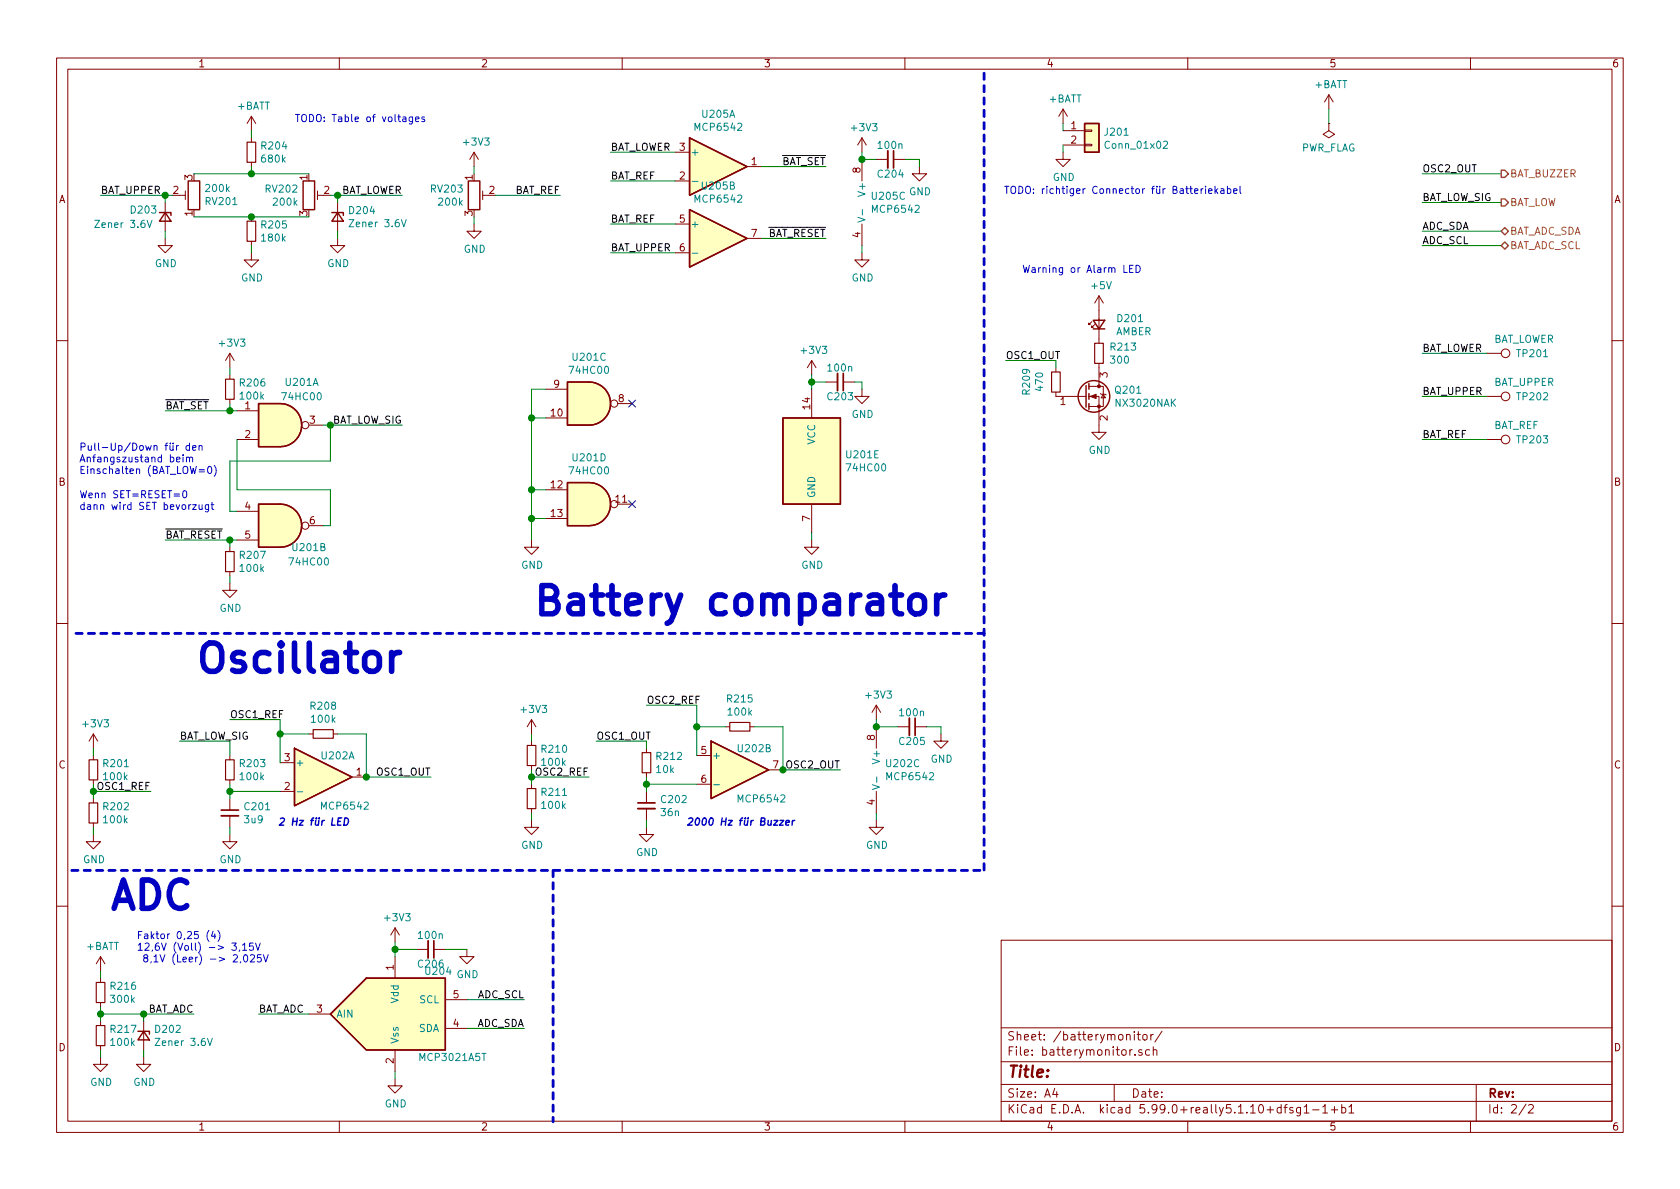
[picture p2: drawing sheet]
<svg xmlns="http://www.w3.org/2000/svg" width="297mm" height="210mm" viewBox="0 0 297 210" stroke-linecap="round" stroke-linejoin="round" font-family="sans-serif">
<g fill="none" stroke="#840000" stroke-width=".18">
<path d="M10 10.3h277v189.9h-277zM12 12.2h273v186.1h-273zM60 10.3v1.9M110 10.3v1.9M160 10.3v1.9M188 19.3l-.8 1.3M188 19.3v2.5M188 19.3l.7 1.3M210 10.3v1.9M234.9 16.8l-.7 1.2M234.9 16.8v2.5M234.9 16.8l.8 1.2"/>
<path d="M260 10.3v1.9M29.2 35.8v5.1M31.7 34.5h1.1M32.8 33.8v1.5M44.4 20.6l-.7 1.2M44.4 20.6v2.5M44.4 24.4v.7M44.4 28.7v.8M44.4 38.3v.8M44.4 20.6l.8 1.2M56.1 34.5h1M56.1 33.8v1.5"/>
<path d="M59.7 35.8v5.1M83.8 39.6v1.3h1.3l-1.3 1.3-1.3-1.3h1.3M83.8 26.9l-.7 1.3M83.8 26.9v2.6M83.8 26.9l.8 1.3M85.3 34.5h1.1M85.3 33.8v1.5M119.4 32h2.5M119.4 26.9h2.5M119.4 39.6h2.5M132.1 29.5h2.5M152.4 24.4v2.5"/>
<path d="M152.4 28.2v3.8M152.4 39.6v3.8M152.4 24.4l-.8 1.2M152.4 24.4l.8 1.2M154.9 28.2h2.1M158 28.2h2M162.6 29.5v1.2h1.2l-1.2 1.3-1.3-1.3h1.3M188 26.9v1.3h1.2l-1.2 1.3-1.3-1.3h1.3M188 23.1h3.8M188 25.6h3.8M191.8 25.5h1.2v.3h-1.2zM191.8 23h1.2v.2h-1.2z"/>
<path d="M234.9 21.8v1.3l1.1 .6-1.1 .7-1-.7 1-.6M234.9 21.8h.1M29.2 42.2v1.2h1.3l-1.3 1.3-1.3-1.3h1.3M44.4 44.7v1.3h1.3l-1.3 1.2-1.2-1.2h1.2M44.4 42.7v.7M59.7 42.2v1.2h1.3l-1.3 1.3-1.3-1.3h1.3M119.4 44.7h2.5M132.1 42.2h2.5M152.4 44.7v1.3h1.3l-1.3 1.2-1.3-1.2h1.3M193 56.9l-.5 .5v-.3v.3h.3M193.5 57.4l-.5 .5v-.2v.2h.3M194.3 52.3v8.4"/>
<path d="M194.3 52.3l-.8 1.3M194.3 52.3l.8 1.3M10 60.2h2M40.6 62.5v2.5M40.6 66.3v.8M40.6 70.6v.8M40.6 62.5l-.7 1.2M40.6 62.5l.8 1.2M41.9 72.6h3.8M41.9 77.7h3.8M54.6 75.2h2.5M96.5 73.9h3.8"/>
<path d="M96.5 68.8h3.8M109.2 71.4h2.6M143.5 63.7l-.8 1.3M143.5 63.7v2.6M143.5 68.8v5.1M143.5 63.7l.8 1.3M146 67.6h2.1M149.1 67.6h2M152.4 68.8v1.3h1.3l-1.3 1.3-1.3-1.3h1.3M186.7 69.3v.8h5.3M186.7 65v.8M192.5 70.1h1.8v6.3h1.3l-1.3 1.3-1.3-1.3h1.3"/>
<path d="M192.5 68.3h2.6v3.6h-2.6M194.3 64.3v4M194.6 69.6l.1 .1h.8l.1 .1M195.1 69.7l.4 .7h-.8zM262.9 70.1h2.5M262.9 77.7h2.5M262.9 62.5h2.5M285 60.2h2M40.6 96.8v.7M41.9 90.4h3.8M41.9 95.5h3.8M54.6 93h2.5"/>
<path d="M94 95.5v1.3h1.2l-1.2 1.2-1.3-1.2h1.3M96.5 86.6h3.8M96.5 91.7h3.8M109.2 89.1h2.6M143.5 95.5v1.3h1.3l-1.3 1.2-1.3-1.2h1.3M143.5 89.1v5.1M10 110.3h2M40.6 103.1v1.3h1.3l-1.3 1.3-1.2-1.3h1.2M40.6 101.1v.7M285 110.3h2M16.5 129.8l-.8 1.3M16.5 129.8v2.5"/>
<path d="M16.5 133.6v.8M16.5 137.9v.8M16.5 129.8l.8 1.3M40.6 133.6v.8M40.6 137.9v.8M49.5 139.9h2.6M49.5 134.9h2.6M54.6 129.8h.8M58.9 129.8h.8M62.2 137.4h2.6M94 127.2v2.6M94 131.1v.7"/>
<path d="M94 135.4v.7M94 138.7v.7M94 127.2l-.8 1.3M94 127.2l.7 1.3M114.3 132.3v.8M114.3 136.6v.8M114.3 139.9v2.1M123.2 133.6h2.5M123.2 138.7h2.5M128.3 128.5h.7M132.6 128.5h.7M135.9 136.1h2.5"/>
<path d="M154.9 124.7l-.7 1.3M154.9 124.7v2.5M154.9 128.5v3.8M154.9 139.9v3.9M154.9 124.7l.8 1.3M158.7 128.5h2.1M161.8 128.5h2M166.4 129.8v1.3h1.2l-1.2 1.2-1.3-1.2h1.3M16.5 147.6v1.2h1.3l-1.3 1.3-1.3-1.3h1.3M16.5 141.2v.8M16.5 145.5v.8M40.6 147.6v1.2h1.3l-1.3 1.3-1.2-1.3h1.2"/>
<path d="M40.6 141.2v2.1M40.6 144.3v2M94 145v1.3h1.2l-1.2 1.3-1.3-1.3h1.3M94 143v.8M114.3 146.3v1.3h1.3l-1.3 1.2-1.3-1.2h1.3M114.3 143v2M154.9 145v1.3h1.3l-1.3 1.3-1.2-1.3h1.2M10 160.2h2M17.8 169.2v2.5M17.8 173v.7M17.8 177.3v.7M17.8 169.2l-.8 1.2"/>
<path d="M17.8 169.2l.7 1.2M54.6 179.3h3.8M69.8 164.1v2.5M69.8 169.2v3.8M69.8 164.1l-.7 1.2M69.8 164.1l.8 1.2M73.7 167.9h2M76.7 167.9h2M78.7 176.8h3.8M82.5 167.9v1.3h1.3l-1.3 1.2-1.2-1.2h1.2M177 166.3h108v32h-108zM285 160.2h2"/>
<path d="M17.8 186.9v1.3h1.2l-1.2 1.3-1.3-1.3h1.3M17.8 180.6v.8M17.8 184.9v.8M25.4 186.9v1.3h1.3l-1.3 1.3-1.3-1.3h1.3M25.4 180.6v5.1M60 198.3v1.9M69.8 190.7v1.3h1.3l-1.3 1.3-1.2-1.3h1.2M69.8 185.7v3.8M78.7 181.9h3.8M110 198.3v1.9M160 198.3v1.9M177 194.8h108"/>
<path d="M177 191.8h108M177 187.8h108M177 181.8h108M186.5 192.5l-.4 1h1M186.8 193v1M197 191.8v3M200.6 182.4v.2M200.6 182.9v1M200.7 186.5v.1M201 182.9h.6M201.3 182.4v1.3l.3 .2M201.9 185.7a.37 .37 0 0 0-.6 .1l.1 .2 .5 .2 .1 .1-.2 .3-.5-.1"/>
<path d="M202.1 183.1l.2-.2 .5 .2v.7l-.3 .1-.4-.1zM203.3 185.7l-.5-.1-.3 .3 .1 .6 .2 .1 .5-.1M203.5 182.9v1M203.9 185.7h.1a.37 .37 0 0 1 .5 .1v.8M203.9 182.9l-.3 .1-.1 .2M203.9 185.1v1.5M205.5 182.3l-1.3 2M210 198.3v1.9M227 195.8h.6M227.6 195.3l-.4 .2v1.3M228.6 195.9a.37 .37 0 0 0-.6 .1l.1 .3 .5 .1 .1 .1-.3 .3-.4-.1M229.9 195.8v1.2l-.2 .3h-.4"/>
<path d="M229.9 195.9l-.4-.1-.3 .3 .1 .6 .2 .1 .4-.1M230.6 195.8l.4-.5v1.5M230.6 196.8h.8M232.1 196.3h1.1M233.9 195.8l.4-.5v1.5M233.9 196.8h.8M235.4 196.3h1.1M235.9 195.7v1.1M237.2 195.9l.4-.1 .3 .3v.6l-.3 .1-.4-.1M237.2 195.3v1.5M238.5 195.8l.4-.5v1.5M238.5 196.8h.9"/>
<path d="M260 198.3v1.9M261 191.8v6.5M269.8 195.2l-1.2 2M270.3 195.5l.2-.2h.3l.3 .5-.9 1h.9"/>
<circle cx="54" cy="75.2" r=".63"/>
<circle cx="108.6" cy="71.4" r=".63"/>
<circle cx="266.2" cy="77.7" r=".76"/>
<circle cx="266.2" cy="70.1" r=".76"/>
<circle cx="266.2" cy="62.5" r=".76"/>
<circle cx="54" cy="93" r=".63"/>
<circle cx="108.6" cy="89.1" r=".63"/>
</g>
<path d="M157 26.7v3M148.1 66v3.1M160.8 127v3M39.1 144.3h3.1M112.8 143h3M75.7 166.4v3" fill="none" stroke="#840000" stroke-width=".33"/>
<path d="M158 26.7v3M149.1 66v3.1M161.8 127v3M39.1 143.3h3.1M112.8 142h3M76.7 166.4v3" fill="none" stroke="#840000" stroke-width=".3"/>
<g fill="none" stroke="#840000" stroke-width=".25">
<path d="M28.2 37.6h2v.5M29.2 37.6l1 1.5h-2zM33.3 32h2v5.1h-2zM53.6 32h2v5.1h-2zM58.7 37.6h2v.5M59.7 37.6l1 1.5h-2zM82.8 32h2v5.1h-2zM121.9 24.4l10.2 5.1-10.2 5zM121.9 37.1l10.2 5.1-10.2 5zM191.8 21.8h2.5v5.1h-2.5zM193.3 56.6h2l-1 1.6zM193.3 58.2h2"/>
<path d="M45.7 71.4h3.8a3.8 3.8 0 0 1 3.8 3.8 3.8 3.8 0 0 1-3.8 3.8h-3.8zM100.3 67.6h3.8a3.8 3.8 0 0 1 3.8 3.8 3.8 3.8 0 0 1-3.8 3.8h-3.8zM138.4 73.9h10.2v15.2h-10.2zM192 68.2v3.8M192.5 67.8v1M192.5 69.6v1M192.5 71.4v1M45.7 89.1h3.8a3.8 3.8 0 0 1 3.8 3.9 3.8 3.8 0 0 1-3.8 3.8h-3.8zM100.3 85.3h3.8a3.8 3.8 0 0 1 3.8 3.8 3.8 3.8 0 0 1-3.8 3.9h-3.8zM52.1 132.3l10.1 5.1-10.1 5.1zM125.7 131.1l10.2 5-10.2 5.1zM64.8 173h13.9v12.7h-13.9l-6.4-6.4z"/>
<path d="M24.4 182.4h2v.5M25.4 182.4l1 1.5h-2z"/>
<circle cx="193.4" cy="70.1" r="2.79"/>
</g>
<g fill="none" stroke="#840000" stroke-width=".2">
<path d="M43.7 39.1h1.5v3.6h-1.5zM43.7 25.1h1.5v3.6h-1.5zM39.9 67.1h1.5v3.5h-1.5zM185.9 65.8h1.6v3.5h-1.6zM193.5 60.7h1.6v3.6h-1.6zM39.9 97.5h1.5v3.6h-1.5zM15.7 134.4h1.6v3.5h-1.6zM39.9 134.4h1.5v3.5h-1.5zM55.4 129h3.5v1.6h-3.5zM93.2 131.8h1.5v3.6h-1.5zM93.2 139.4h1.5v3.6h-1.5zM113.5 133.1h1.6v3.5h-1.6z"/>
<path d="M129 127.8h3.6v1.5h-3.6zM15.7 142h1.6v3.5h-1.6zM17 173.7h1.5v3.6h-1.5zM17 181.4h1.5v3.5h-1.5z"/>
</g>
<g fill="#840000" stroke="#840000" stroke-width=".18">
<path d="M192.8 70.1l1-.4v.8z"/>
<circle cx="194.3" cy="71.9" r=".25"/>
<circle cx="194.3" cy="68.3" r=".25"/>
</g>
<path d="M26 39l.4 1.2 .5-1.2M71 38.8l.4 1.3 .4-1.3M122.4 32.1h1M151.7 38.4l1.3 .5-1.3 .4M152.5 37.1v.9M205.7 25.1l.5-.1 .2 .3v.2l-.8 .7h.8M122.4 44.8h1M126.2 138.8h1M154.2 138.8l1.3 .4-1.3 .4M155 137.4v.9M52.6 140h.9M36.7 183.6l.4 1.3 .4-1.3" fill="none" stroke="#008484" stroke-width=".18"/>
<g fill="#ffffc2" stroke="#ffffc2" stroke-width=".18">
<path d="M64.8 173h13.9v12.7h-13.9l-6.4-6.4z"/>
<path d="M49.5 71.4a3.8 3.8 0 0 1 3.8 3.8 3.8 3.8 0 0 1-3.8 3.8z"/>
<path d="M45.7 71.4h3.8v7.6h-3.8z"/>
<path d="M191.8 21.8h2.5v5.1h-2.5z"/>
<path d="M121.9 24.4l10.2 5.1-10.2 5z"/>
<path d="M121.9 37.1l10.2 5.1-10.2 5z"/>
<path d="M49.5 89.1a3.8 3.8 0 0 1 3.8 3.9 3.8 3.8 0 0 1-3.8 3.8z"/>
<path d="M45.7 89.1h3.8v7.7h-3.8z"/>
<path d="M138.4 73.9h10.2v15.2h-10.2z"/>
<path d="M104.1 85.3a3.8 3.8 0 0 1 3.8 3.8 3.8 3.8 0 0 1-3.8 3.9z"/>
<path d="M100.3 85.3h3.8v7.7h-3.8z"/>
<path d="M104.1 67.6a3.8 3.8 0 0 1 3.8 3.8 3.8 3.8 0 0 1-3.8 3.8z"/>
<path d="M100.3 67.6h3.8v7.6h-3.8z"/>
<path d="M125.7 131.1l10.2 5-10.2 5.1z"/>
<path d="M52.1 132.3l10.1 5.1-10.1 5.1z"/>
</g>
<path d="M174 12.9v141M174 112h-161.3M12.7 153.9h161.3M97.8 153.9v44.5" fill="none" stroke="#0000c2" stroke-width=".51" stroke-dasharray="1.1 1.1"/>
<g fill="none" stroke="#008400" stroke-width=".18">
<path d="M234.9 19.3v2.5M17.8 34.5h12.7M29.2 34.5v1.3M34.3 30.7h20.3M34.3 38.3h20.3M44.4 23.1v1.3M44.4 29.5v1.2M58.4 34.5h12.7M59.7 34.5v1.3M83.8 29.5v1.2M83.8 38.3v1.3M87.6 34.5h11.5"/>
<path d="M107.9 26.9h11.5M107.9 32h11.5M107.9 39.6h11.5M134.6 29.5h11.4M152.4 26.9v1.3h2.5M160 28.2h2.6v1.3M188 21.8v1.3M188 25.6v1.3M251.5 30.7h13.9M251.5 35.8h13.9M29.2 40.9v1.3M44.4 43.4v1.3"/>
<path d="M59.7 40.9v1.3M107.9 44.7h11.5M134.6 42.2h11.4M152.4 43.4v1.3M251.5 43.4h13.9M251.5 40.9h13.9M29.2 72.6h12.7M40.6 65v1.3M40.6 71.4v1.2M41.9 77.7v8.9h16.5v6.4h-1.3M57.1 75.2h14M58.4 75.2v6.3h-17.8v8.9h1.3"/>
<path d="M94 73.9h2.5M96.5 68.8h-2.5v26.7M143.5 66.3v2.5M143.5 67.6h2.5M151.1 67.6h1.3v1.2M177.8 63.7h8.9v1.3M251.5 62.5h11.4M251.5 70.1h11.4M251.5 77.7h11.4M29.2 95.5h12.7M40.6 95.5v1.3M94 86.6h2.5"/>
<path d="M94 91.7h2.5M143.5 94.2v1.3M40.6 101.8v1.3M16.5 139.9h10.2M16.5 132.3v1.3M16.5 138.7v2.5M31.7 131.1h8.9v2.5M40.6 127.2h8.9v7.7M40.6 138.7v2.5M40.6 139.9h8.9M49.5 129.8h5.1M59.7 129.8h5.1v7.6h11.4"/>
<path d="M94 137.4h10.1M94 129.8v1.3M94 136.1v2.6M105.4 131.1h8.9v1.2M114.3 124.7h8.9v8.9M114.3 138.7h8.9M114.3 137.4v2.5M123.2 128.5h5.1M133.3 128.5h5.1v7.6h10.2M154.9 127.2v1.3h3.8M163.8 128.5h2.6v1.3M16.5 146.3v1.3"/>
<path d="M40.6 146.3v1.3M94 143.8v1.2M114.3 145v1.3M154.9 143.8v1.2M17.8 179.3h16.5M17.8 171.7v1.3M17.8 178v2.6M25.4 179.3v1.3M45.7 179.3h8.9M69.8 167.9h3.9M69.8 166.6v2.6M78.7 167.9h3.8"/>
<path d="M82.5 176.8h10.2M17.8 185.7v1.2M25.4 185.7v1.2M69.8 189.5v1.2M82.5 181.9h10.2"/>
</g>
<path d="M265.4 30.1h.7l.6 .6-.6 .7h-.7zM265.4 35.2h.7l.6 .6-.6 .6h-.7zM265.4 43.4l.7-.6 .6 .6-.6 .7zM265.4 40.9l.7-.6 .6 .6-.6 .6z" fill="none" stroke="#848400" stroke-width=".25"/>
<g fill="none" stroke="#0000c2" stroke-width=".18">
<path d="M72.9 20.7v1l-.2 .2h-.3M72.9 20.7h-.3l-.3 .2 .2 .6h.4M73.5 21.1l.6-.1-.1-.3h-.3l-.2 .1v.7h.5M75.1 20.7h-.3l-.2 .1v.2l.5 .2v.3h-.5M177.6 32.9h.8M178 32.9v1.3M178.8 33.1a.45 .45 0 0 1 .7 0 .88 .88 0 0 1-.2 1.1h-.4a1.07 1.07 0 0 1-.1-1.1zM180.1 32.9a.64 .64 0 0 1 .8 .7 .64 .64 0 0 1-.8 .6zM181.5 33l.1-.1a.45 .45 0 0 1 .6 .5v.4l-.2 .4h-.5a.93 .93 0 0 1 0-1.2zM217 33.4h.4l.2 .2-.1 .6h-.5M218.1 33.8l.6-.1-.1-.3h-.3l-.2 .1 .1 .7h.4M219.3 32.9v1.1l.1 .2"/>
<path d="M180.9 46.9l.3 1.3 .3-.9 .2 .9 .3-1.3M183 47.6l-.4 .1-.2 .2 .2 .3 .4-.1M200.9 46.9a.64 .64 0 0 1 .7 .6 .64 .64 0 0 1-.7 .7zM31.6 78.8h-.3l-.1 .2M33.5 78.8h-.4l-.2 .2 .1 .6h.5M33.5 78.4v1.2M34.1 79.2l.5-.1v-.3h-.4l-.1 .2v.6h.5M35.2 78.9l.2-.1h.3v.8M35.2 78.8v.8M31.2 81.2l.6-.1-.1-.2-.3-.1-.2 .2 .1 .6h.4M32.4 80.4v.1M32.4 80.8v.9"/>
<path d="M32.4 86.9l.2-.1a.67 .67 0 0 1 .4 .6 .67 .67 0 0 1-.4 .6l-.2-.1-.1-.4zM33 81l.1-.2 .4 .1v.8M33 80.8v.9M33.5 81l.2-.2 .3 .1 .1 .8M34.1 89.2h.6l-.6 .9h.6M35.2 89.2l.1 .8 .3 .1 .1-.1M35.2 83.1h1M35.2 83.4h1M35.7 89.2v.9M36.8 82.6l.2-.1a.67 .67 0 0 1 .5 .6 .67 .67 0 0 1-.5 .6l-.3-.4zM36.9 89.2l-.1 1.2-.1 .1-.4-.1M36.9 89.3l-.4-.1-.2 .3 .1 .5h.5"/>
<path d="M37.3 89.2h.5M37.5 88.8v1.1l.3 .2M37.9 82.3a1.47 1.47 0 0 1 0 1.9M37 164.5a1.47 1.47 0 0 0 0 2M37.7 164.7l-.3 .9h.8M38 165.1v.9M38.5 164.5a1.47 1.47 0 0 1 0 2M41 166.8h.8l-.4 .5 .3 .1v.6h-.5l-.2-.1M42.4 168l-.1 .2M42.6 170l-.1 .3M42.9 167.1l.4-.3v1.2M42.9 168h.7"/>
<path d="M43.2 169l.2-.2a.67 .67 0 0 1 .4 .7 .67 .67 0 0 1-.4 .6l-.3-.5zM44.3 169l.5-.2 .2 .4-.8 .9h.8M44.8 166.8h-.7v.6l.2-.1h.4l.1 .6-.2 .1-.5-.1M45.2 166.8l.4 1.2 .4-1.2M46.2 168.8h-.7v.6l.2-.1 .5 .1v.6l-.2 .1-.5-.1M46.6 168.8l.4 1.3 .4-1.3"/>
</g>
<path d="M49.6 144.8l.5-.2 .2 .4-.9 .9h.8M121.8 144.8l.5-.2 .2 .3-.1 .3-.8 .7h.8M123.1 144.8l.2-.2a.64 .64 0 0 1 .4 .6 .64 .64 0 0 1-.2 .6l-.2 .1-.3-.1-.1-.4zM124.3 144.8l.2-.2a.68 .68 0 0 1 .4 .7 .68 .68 0 0 1-.5 .6l-.2-.1-.1-.4z" fill="none" stroke="#0000c2" stroke-width=".25"/>
<path d="M69.2 115.4v3.3M70.7 115.4a1.23 1.23 0 0 0-1.5 .9M161.1 105.7a1.36 1.36 0 0 1 2.4 .5v1.4a1.36 1.36 0 0 1-1.3 1 1.36 1.36 0 0 1-1.3-1v-1.4zM165.6 105.2v3.4M167.1 105.2a1.28 1.28 0 0 0-1.5 1" fill="none" stroke="#0000c2" stroke-width=".99"/>
<g fill="#008400" stroke="#008400" stroke-width=".25">
<circle cx="25.4" cy="179.3" r=".51"/>
<circle cx="16.5" cy="139.9" r=".51"/>
<circle cx="49.5" cy="129.8" r=".51"/>
<circle cx="123.2" cy="128.5" r=".51"/>
<circle cx="40.6" cy="139.9" r=".51"/>
<circle cx="59.7" cy="34.5" r=".51"/>
<circle cx="114.3" cy="138.7" r=".51"/>
<circle cx="29.2" cy="34.5" r=".51"/>
<circle cx="44.5" cy="38.3" r=".51"/>
<circle cx="64.8" cy="137.4" r=".51"/>
<circle cx="143.5" cy="67.6" r=".51"/>
<circle cx="17.8" cy="179.3" r=".51"/>
<circle cx="44.5" cy="30.7" r=".51"/>
<circle cx="152.4" cy="28.2" r=".51"/>
<circle cx="40.6" cy="95.5" r=".51"/>
<circle cx="154.9" cy="128.5" r=".51"/>
<circle cx="94" cy="73.9" r=".51"/>
<circle cx="94" cy="86.6" r=".51"/>
<circle cx="40.6" cy="72.6" r=".51"/>
<circle cx="94" cy="137.4" r=".51"/>
<circle cx="94" cy="91.7" r=".51"/>
<circle cx="69.9" cy="167.9" r=".51"/>
<circle cx="138.4" cy="136.1" r=".51"/>
</g>
<path d="M111.2 70.8l1.2 1.2M112.4 70.8l-1.2 1.2M111.2 88.5l1.2 1.3M112.4 88.5l-1.2 1.3" fill="none" stroke="#000084" stroke-width=".18"/>
<g font-size="7" fill="#0000c2">
<text x="94" y="108.8">Battery comparator</text>
<text x="34.3" y="119">Oscillator</text>
<text x="19" y="160.9">ADC</text>
</g>
<text font-size="2.8" fill="#840000" x="178" y="190.5">Title:</text>
<g font-size="2.1" fill="#840000">
<text x="178" y="184">Sheet: /batterymonitor/</text>
<text x="178" y="186.7">File: batterymonitor.sch</text>
<text x="178" y="196.9">KiCad E.D.A. kicad 5.99.0+really5.1.10+dfsg1-1+b1</text>
<text x="178" y="194.1">Size: A4</text>
<text x="200" y="194.1">Date:</text>
<text x="263" y="194.1">Rev:</text>
<text x="263" y="196.9">Id: 2/2</text>
</g>
<g font-size="1.8" fill="#840000">
<text x="35" y="11.9">1</text>
<text x="85" y="11.9">2</text>
<text x="135" y="11.9">3</text>
<text x="185" y="11.9">4</text>
<text x="235" y="11.9">5</text>
<text x="285" y="11.9">6</text>
<text x="189.4" y="22.9">1</text>
<text x="120.2" y="26.7">3</text>
<text x="132.9" y="29.2">1</text>
<text x="189.4" y="25.4">2</text>
<text x="10.4" y="35.9">A</text>
<text x="30.6" y="34.3">2</text>
<text x="34" y="31.8" transform="rotate(-90 34 31.8)">3</text>
<text x="54.4" y="31.8" transform="rotate(-90 54.4 31.8)">1</text>
<text x="57.3" y="34.3">2</text>
<text x="83.6" y="31.8" transform="rotate(-90 83.6 31.8)">1</text>
<text x="86.5" y="34.3">2</text>
<text x="120.2" y="31.7">2</text>
<text x="152.1" y="30.6" transform="rotate(-90 152.1 30.6)">8</text>
<text x="285.4" y="35.9">A</text>
<text x="34" y="38.2" transform="rotate(-90 34 38.2)">1</text>
<text x="54.4" y="38.2" transform="rotate(-90 54.4 38.2)">3</text>
<text x="83.6" y="38.2" transform="rotate(-90 83.6 38.2)">3</text>
<text x="120.2" y="39.4">5</text>
<text x="132.9" y="41.9">7</text>
<text x="120.2" y="44.4">6</text>
<text x="152.1" y="42" transform="rotate(-90 152.1 42)">4</text>
<text x="97.9" y="68.6">9</text>
<text x="109.4" y="71.1">8</text>
<text x="187.5" y="71.6">1</text>
<text x="195.8" y="66.8" transform="rotate(-90 195.8 66.8)">3</text>
<text x="43.3" y="72.4">1</text>
<text x="43.3" y="77.5">2</text>
<text x="54.8" y="74.9">3</text>
<text x="97.5" y="73.7">10</text>
<text x="143.3" y="72.3" transform="rotate(-90 143.3 72.3)">14</text>
<text x="195.8" y="74.4" transform="rotate(-90 195.8 74.4)">2</text>
<text x="10.4" y="85.9">B</text>
<text x="97.5" y="86.4">12</text>
<text x="108.9" y="88.9">11</text>
<text x="285.4" y="85.9">B</text>
<text x="43.3" y="90.2">4</text>
<text x="43.3" y="95.2">5</text>
<text x="54.8" y="92.7">6</text>
<text x="97.5" y="91.4">13</text>
<text x="143.3" y="92.2" transform="rotate(-90 143.3 92.2)">7</text>
<text x="154.7" y="130.9" transform="rotate(-90 154.7 130.9)">8</text>
<text x="10.4" y="135.9">C</text>
<text x="50.3" y="134.6">3</text>
<text x="63" y="137.2">1</text>
<text x="124" y="133.3">5</text>
<text x="136.7" y="135.9">7</text>
<text x="285.4" y="135.9">C</text>
<text x="50.3" y="139.7">2</text>
<text x="124" y="138.4">6</text>
<text x="154.7" y="142.3" transform="rotate(-90 154.7 142.3)">4</text>
<text x="69.6" y="171.5" transform="rotate(-90 69.6 171.5)">1</text>
<text x="56" y="179.1">3</text>
<text x="80.2" y="176.5">5</text>
<text x="10.4" y="185.9">D</text>
<text x="80.2" y="181.6">4</text>
<text x="285.4" y="185.9">D</text>
<text x="69.6" y="188.1" transform="rotate(-90 69.6 188.1)">2</text>
<text x="35" y="199.9">1</text>
<text x="85" y="199.9">2</text>
<text x="135" y="199.9">3</text>
<text x="185" y="199.9">4</text>
<text x="235" y="199.9">5</text>
<text x="285" y="199.9">6</text>
</g>
<g font-size="1.8" fill="#008484">
<text x="232.5" y="15.6">+BATT</text>
<text x="42" y="19.4">+BATT</text>
<text x="123.1" y="23.1">MCP6542</text>
<text x="124.3" y="20.8">U205A</text>
<text x="150.7" y="23.2">+3V3</text>
<text x="185.5" y="18.1">+BATT</text>
<text x="195.5" y="24">J201</text>
<text x="46.4" y="26.4">R204</text>
<text x="46.4" y="28.7">680k</text>
<text x="82.1" y="25.7">+3V3</text>
<text x="122" y="27.6">+</text>
<text x="155.4" y="26.3">100n</text>
<text x="195.7" y="26.3">Conn_01x02</text>
<text x="230" y="26.8">PWR_FLAG</text>
<text x="36.5" y="34">200k</text>
<text x="47.1" y="34.1">RV202</text>
<text x="76.3" y="34.1">RV203</text>
<text x="123.1" y="35.8">MCP6542</text>
<text x="124.3" y="33.5">U205B</text>
<text x="153" y="34.3" transform="rotate(-90 153 34.3)">V+</text>
<text x="154.3" y="35.3">U205C</text>
<text x="155.3" y="31.4">C204</text>
<text x="160.7" y="34.5">GND</text>
<text x="186.1" y="32">GND</text>
<text x="17.3" y="40.3">Zener 3.6V</text>
<text x="23.3" y="37.8">D203</text>
<text x="36.4" y="36.3">RV201</text>
<text x="46.4" y="40.4">R205</text>
<text x="48.5" y="36.4">200k</text>
<text x="61.9" y="37.9">D204</text>
<text x="62.3" y="40.2">Zener 3.6V</text>
<text x="77.7" y="36.4">200k</text>
<text x="122" y="40.3">+</text>
<text x="154.4" y="37.6">MCP6542</text>
<text x="27.4" y="47.2">GND</text>
<text x="46.4" y="42.7">180k</text>
<text x="57.9" y="47.2">GND</text>
<text x="82" y="44.7">GND</text>
<text x="42.6" y="49.8">GND</text>
<text x="150.6" y="49.8">GND</text>
<text x="193.1" y="51.1">+5V</text>
<text x="197.3" y="59.3">AMBER</text>
<text x="197.7" y="57">D201</text>
<text x="38.9" y="61.3">+3V3</text>
<text x="101.4" y="63.8">U201C</text>
<text x="141.8" y="62.6">+3V3</text>
<text x="146.5" y="65.7">100n</text>
<text x="196.5" y="62">R213</text>
<text x="196.5" y="64.3">300</text>
<text x="263.9" y="60.6">BAT_LOWER</text>
<text x="268.4" y="63.2">TP201</text>
<text x="42.5" y="68.3">R206</text>
<text x="42.6" y="70.7">100k</text>
<text x="50.1" y="70.8">74HC00</text>
<text x="50.6" y="68.2">U201A</text>
<text x="100.9" y="66.1">74HC00</text>
<text x="146.5" y="70.8">C203</text>
<text x="182.1" y="69.6" transform="rotate(-90 182.1 69.6)">R209</text>
<text x="184.4" y="69" transform="rotate(-90 184.4 69)">470</text>
<text x="197.3" y="69.6">Q201</text>
<text x="197.5" y="71.9">NX3020NAK</text>
<text x="264.2" y="68.2">BAT_UPPER</text>
<text x="268.4" y="70.8">TP202</text>
<text x="150.6" y="73.9">GND</text>
<text x="264.1" y="75.9">BAT_REF</text>
<text x="100.9" y="83.9">74HC00</text>
<text x="101.4" y="81.6">U201D</text>
<text x="144.1" y="78.7" transform="rotate(-90 144.1 78.7)">VCC</text>
<text x="149.8" y="81">U201E</text>
<text x="149.9" y="83.4">74HC00</text>
<text x="192.5" y="80.3">GND</text>
<text x="268.4" y="78.4">TP203</text>
<text x="144.1" y="88.1" transform="rotate(-90 144.1 88.1)">GND</text>
<text x="42.5" y="98.8">R207</text>
<text x="42.6" y="101.1">100k</text>
<text x="51.4" y="100">74HC00</text>
<text x="51.9" y="97.5">U201B</text>
<text x="92.2" y="100.6">GND</text>
<text x="141.7" y="100.6">GND</text>
<text x="38.8" y="108.2">GND</text>
<text x="55" y="125.5">R208</text>
<text x="128.7" y="124.2">R215</text>
<text x="153.2" y="123.5">+3V3</text>
<text x="14.8" y="128.6">+3V3</text>
<text x="55.2" y="127.8">100k</text>
<text x="92.3" y="126.1">+3V3</text>
<text x="128.9" y="126.5">100k</text>
<text x="159.2" y="131.7">C205</text>
<text x="159.2" y="126.7">100n</text>
<text x="18.4" y="135.7">R201</text>
<text x="18.4" y="138">100k</text>
<text x="42.5" y="135.7">R203</text>
<text x="42.6" y="138">100k</text>
<text x="52.2" y="135.5">+</text>
<text x="56.9" y="134.3">U202A</text>
<text x="95.9" y="133.1">R210</text>
<text x="95.9" y="135.4">100k</text>
<text x="116.1" y="136.7">10k</text>
<text x="116.2" y="134.4">R212</text>
<text x="125.9" y="134.2">+</text>
<text x="130.6" y="133">U202B</text>
<text x="155.6" y="134.7" transform="rotate(-90 155.6 134.7)">V+</text>
<text x="156.8" y="135.7">U202C</text>
<text x="157" y="138">MCP6542</text>
<text x="164.5" y="134.9">GND</text>
<text x="18.4" y="143.3">R202</text>
<text x="43.4" y="143.3">C201</text>
<text x="57" y="143.2">MCP6542</text>
<text x="95.9" y="140.7">R211</text>
<text x="95.9" y="143">100k</text>
<text x="117" y="142">C202</text>
<text x="130.7" y="141.9">MCP6542</text>
<text x="18.4" y="145.6">100k</text>
<text x="43.3" y="145.6">3u9</text>
<text x="117" y="144.3">36n</text>
<text x="14.7" y="152.6">GND</text>
<text x="38.8" y="152.6">GND</text>
<text x="92.2" y="150.1">GND</text>
<text x="112.5" y="151.4">GND</text>
<text x="153.1" y="150.1">GND</text>
<text x="15.3" y="168">+BATT</text>
<text x="68.1" y="162.9">+3V3</text>
<text x="74.1" y="166">100n</text>
<text x="74.1" y="171.1">C206</text>
<text x="75.4" y="172.4">U204</text>
<text x="80.7" y="173">GND</text>
<text x="19.7" y="175">R216</text>
<text x="19.7" y="177.3">300k</text>
<text x="59.4" y="180">AIN</text>
<text x="70.5" y="177.3" transform="rotate(-90 70.5 177.3)">Vdd</text>
<text x="74.2" y="177.4">SCL</text>
<text x="19.7" y="182.6">R217</text>
<text x="19.7" y="185">100k</text>
<text x="27.6" y="182.6">D202</text>
<text x="28" y="185">Zener 3.6V</text>
<text x="70.5" y="184.7" transform="rotate(-90 70.5 184.7)">Vss</text>
<text x="74" y="182.5">SDA</text>
<text x="74.4" y="187.6">MCP3021A5T</text>
<text x="16" y="192">GND</text>
<text x="23.6" y="192">GND</text>
<text x="68" y="195.8">GND</text>
</g>
<g font-size="1.8" fill="#0000c2">
<text x="52.1" y="21.6">TODO: Table of voltages</text>
<text x="182.7" y="34.3">TODO: richtiger Connector für Batteriekabel</text>
<text x="183.1" y="48.3">Warning or Alarm LED</text>
<text x="14" y="79.7">Pull-Up/Down für den</text>
<text x="14" y="81.8">Anfangszustand beim</text>
<text x="14" y="83.8">Einschalten (BAT_LOW=0)</text>
<text x="14" y="88.1">Wenn SET=RESET=0</text>
<text x="14" y="90.2">dann wird SET bevorzugt</text>
<text x="51.7" y="146">2 Hz für LED</text>
<text x="125.2" y="146">2000 Hz für Buzzer</text>
<text x="24.1" y="166.1">Faktor 0,25 (4)</text>
<text x="24.1" y="168.1">12,6V (Voll) -&gt; 3,15V</text>
<text x="24.6" y="170.2">8,1V (Leer) -&gt; 2,025V</text>
</g>
<g font-size="1.8">
<text x="107.9" y="26.7">BAT_LOWER</text>
<text x="138" y="29.2">BAT_SET</text>
<text x="17.8" y="34.3">BAT_UPPER</text>
<text x="59.9" y="34.3">BAT_LOWER</text>
<text x="90.9" y="34.3">BAT_REF</text>
<text x="107.9" y="31.7">BAT_REF</text>
<text x="251.5" y="30.5">OSC2_OUT</text>
<text x="251.5" y="35.6">BAT_LOW_SIG</text>
<text x="107.9" y="39.4">BAT_REF</text>
<text x="135.5" y="41.9">BAT_RESET</text>
<text x="251.5" y="40.6">ADC_SDA</text>
<text x="107.9" y="44.4">BAT_UPPER</text>
<text x="251.5" y="43.2">ADC_SCL</text>
<text x="177.8" y="63.5">OSC1_OUT</text>
<text x="251.5" y="62.2">BAT_LOWER</text>
<text x="251.5" y="69.8">BAT_UPPER</text>
<text x="29.2" y="72.4">BAT_SET</text>
<text x="251.5" y="77.5">BAT_REF</text>
<text x="29.2" y="95.2">BAT_RESET</text>
<text x="114.3" y="124.5">OSC2_REF</text>
<text x="31.7" y="130.8">BAT_LOW_SIG</text>
<text x="40.6" y="127">OSC1_REF</text>
<text x="105.4" y="130.8">OSC1_OUT</text>
<text x="66.7" y="137.2">OSC1_OUT</text>
<text x="94.8" y="137.2">OSC2_REF</text>
<text x="139.1" y="135.9">OSC2_OUT</text>
<text x="17.3" y="139.7">OSC1_REF</text>
<text x="25.8" y="179.1">BAT_ADC</text>
<text x="45.7" y="179.1">BAT_ADC</text>
<text x="84.4" y="176.5">ADC_SCL</text>
<text x="84.2" y="181.6">ADC_SDA</text>
</g>
<g font-size="1.8" fill="#848400">
<text x="267" y="31.4">BAT_BUZZER</text>
<text x="267" y="41.5">BAT_ADC_SDA</text>
<text x="267" y="36.4">BAT_LOW</text>
<text x="267" y="44.1">BAT_ADC_SCL</text>
</g>
<text font-size="1.8" fill="#008400" x="58.3" y="74.9">BAT_LOW_SIG</text>
</svg>
